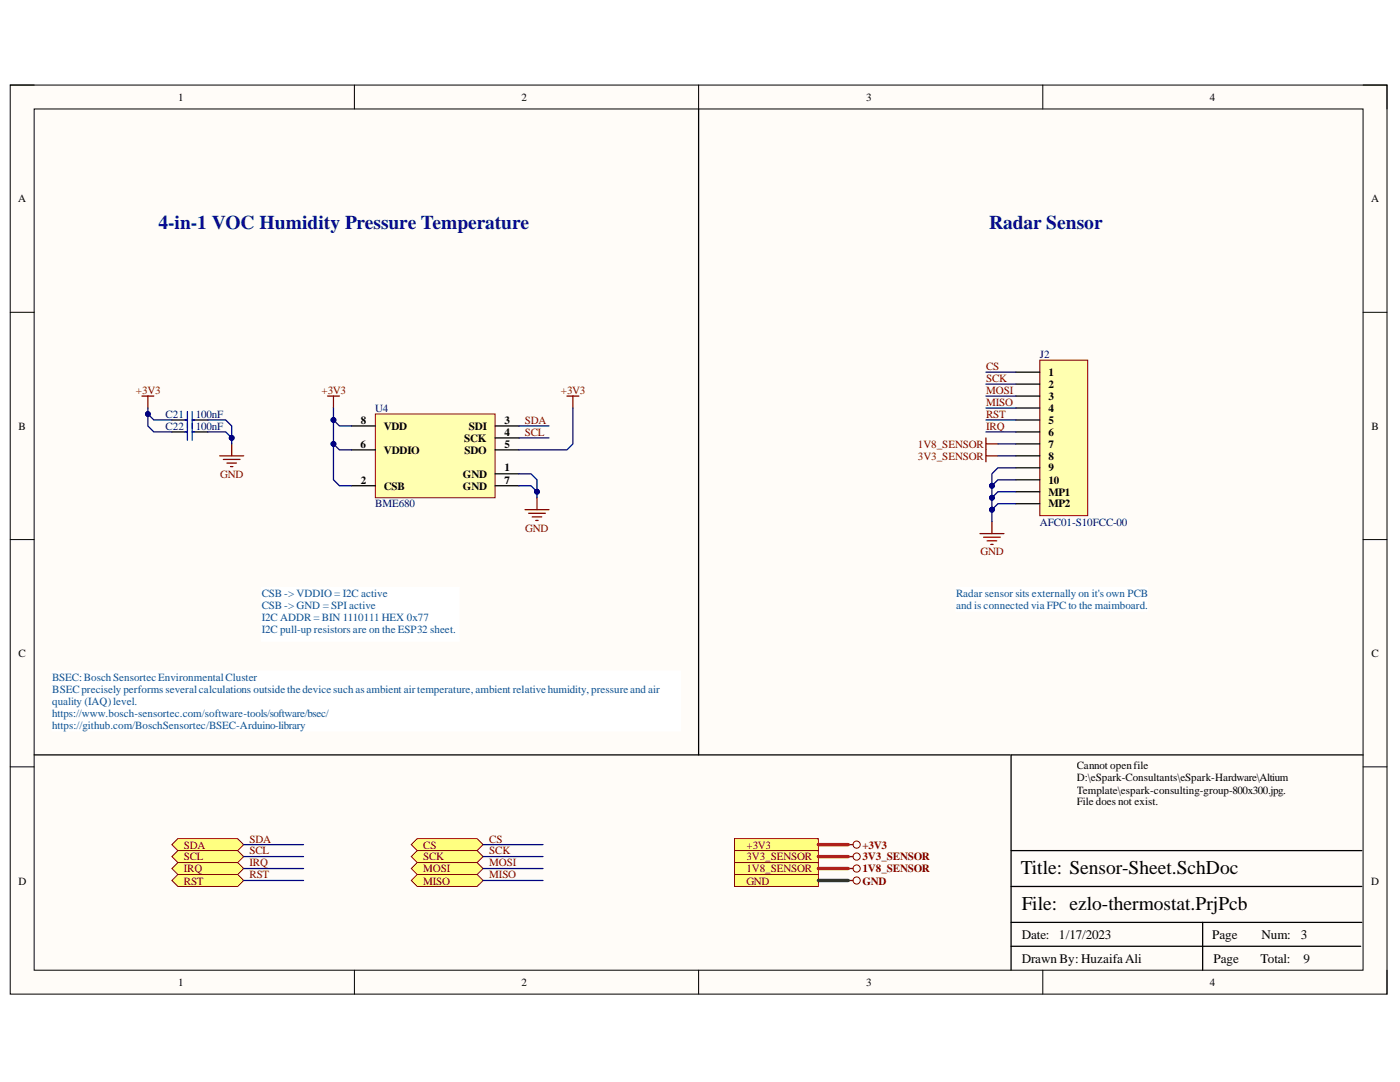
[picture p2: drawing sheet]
<svg xmlns="http://www.w3.org/2000/svg" width="279mm" height="216mm" viewBox="0 0 279 216" stroke-linecap="round" stroke-linejoin="round" font-family="sans-serif">
<path d="M2 17h274.8v181.4h-274.8z" fill-rule="evenodd" fill="#fffcf8"/>
<path d="M2 17h274.8v181.4h-274.8z" fill="none" stroke="#000" stroke-width=".2"/>
<path d="M6.8 21.7h265.2v171.9h-265.2z" fill-rule="evenodd" fill="#fffcf8"/>
<g fill="none" stroke="#000" stroke-width=".2">
<path d="M2 17h4.8M70.7 17v4.7M139.4 17v4.7M208.1 17v4.7M272 17h4.8v4.7M6.8 21.7h265.2v171.9h-265.2zM2 62.3h4.8M272 62.3h4.8M2 107.7h4.8M272 107.7h4.8M2 153h4.8M272 153h4.8"/>
<path d="M70.7 193.6v4.8M139.4 193.6v4.8M208.1 193.6v4.8M276.8 193.6v4.8"/>
</g>
<path d="M272 150.6h-70.2v43M201.8 176.9h70M201.8 169.7h70M201.8 188.8h69.8M201.8 184.1h70M240 184.1v9.5" fill="none" stroke="#000" stroke-width=".25"/>
<path d="M207.5 71.9h9.6v31h-9.6z" fill-rule="evenodd" fill="#ffffb0"/>
<path d="M207.5 71.9h9.6v31h-9.6z" fill="none" stroke="#800000" stroke-width=".2"/>
<path d="M202.7 74.3h4.8M202.7 76.6h4.8M202.7 79h4.8M202.7 81.4h4.8M202.7 83.8h4.8M202.7 86.2h4.8M202.7 88.6h4.8M202.7 91h4.8M202.7 93.3h4.8M202.7 95.7h4.8M202.7 98.1h4.8M202.7 100.5h4.8" fill="none" stroke="#000" stroke-width=".25"/>
<path d="M196.8 87.4v4.8M196.8 88.6h2.4M196.8 91h2.4M195.6 106.5h4.8M196.3 107.2h3.3M197 107.9h1.9M197.7 108.6h.5M198 104.1v2.4" fill="none" stroke="#800000" stroke-width=".25"/>
<path d="M74.9 82.6h23.9v16.7h-23.9z" fill-rule="evenodd" fill="#ffffb0"/>
<path d="M74.9 82.6h23.9v16.7h-23.9z" fill="none" stroke="#800000" stroke-width=".2"/>
<g fill="none" stroke="#000" stroke-width=".25">
<path d="M139.4 21.7v128.9M34.3 83.8h3.1M34.3 86.2h3.1M38.4 83.8h3.1M38.4 86.2h3.1M70.1 96.9h4.8M70.1 85h4.8M70.1 89.8h4.8M98.8 94.5h4.8M98.8 96.9h4.8M98.8 85h4.8M98.8 87.4h4.8"/>
<path d="M98.8 89.8h4.8M6.8 150.6h194.8"/>
</g>
<g fill="none" stroke="#800000" stroke-width=".25">
<path d="M28.3 79h2.4M29.5 79v2.4M65.4 79h2.3M66.5 79v2.4M113.1 79h2.4M114.3 79v2.4M43.9 91h4.7M44.6 91.7h3.3M45.3 92.4h1.9M46 93.1h.5M46.2 88.6v2.4M107.2 99.3v2.4"/>
<path d="M104.8 101.7h4.8M105.5 102.4h3.3M106.2 103.1h1.9M106.9 103.8h.5"/>
</g>
<path d="M36.9 83.8h.5M36.9 86.2h.5M37.4 82.1v5.8M38.4 82.1v5.8M38.4 83.8h.4M38.4 86.2h.4" fill="none" stroke="#00f" stroke-width=".25"/>
<path d="M146.6 167.3h16.7v2.4h-16.7z" fill-rule="evenodd" fill="#ffff80"/>
<path d="M146.6 167.3h16.7v2.4h-16.7z" fill="none" stroke="#800000" stroke-width=".2"/>
<path d="M146.6 169.7h16.7v2.4h-16.7z" fill-rule="evenodd" fill="#ffff80"/>
<path d="M146.6 169.7h16.7v2.4h-16.7z" fill="none" stroke="#800000" stroke-width=".2"/>
<path d="M146.6 172.1h16.7v2.4h-16.7z" fill-rule="evenodd" fill="#ffff80"/>
<g fill="none" stroke="#800000" stroke-width=".2">
<path d="M146.6 172.1h16.7v2.4h-16.7z"/>
<circle cx="171" cy="168.5" r=".72"/>
<circle cx="171" cy="170.9" r=".72"/>
<circle cx="171" cy="173.3" r=".72"/>
</g>
<path d="M169.3 168.5h.9M169.3 170.9h.9M169.3 173.3h.9" fill="none" stroke="#800000" stroke-width=".25"/>
<path d="M146.6 174.5h16.7v2.4h-16.7z" fill-rule="evenodd" fill="#ffff80"/>
<g fill="none" stroke="#800000" stroke-width=".2">
<path d="M146.6 174.5h16.7v2.4h-16.7z"/>
<circle cx="171" cy="175.7" r=".72"/>
</g>
<path d="M169.3 175.7h.9" fill="none" stroke="#800000" stroke-width=".25"/>
<path d="M34.3 168.5l1.2-1.2h11.9l1.2 1.2-1.2 1.2h-11.9z" fill-rule="evenodd" fill="#ffff80"/>
<path d="M34.3 168.5l1.2-1.2h11.9l1.2 1.2-1.2 1.2h-11.9z" fill="none" stroke="#800000" stroke-width=".2"/>
<path d="M34.3 170.9l1.2-1.2h11.9l1.2 1.2-1.2 1.2h-11.9z" fill-rule="evenodd" fill="#ffff80"/>
<path d="M34.3 170.9l1.2-1.2h11.9l1.2 1.2-1.2 1.2h-11.9z" fill="none" stroke="#800000" stroke-width=".2"/>
<path d="M34.3 173.3l1.2-1.2h11.9l1.2 1.2-1.2 1.2h-11.9z" fill-rule="evenodd" fill="#ffff80"/>
<path d="M34.3 173.3l1.2-1.2h11.9l1.2 1.2-1.2 1.2h-11.9z" fill="none" stroke="#800000" stroke-width=".2"/>
<path d="M34.3 175.7l1.2-1.2h11.9l1.2 1.2-1.2 1.2h-11.9z" fill-rule="evenodd" fill="#ffff80"/>
<path d="M34.3 175.7l1.2-1.2h11.9l1.2 1.2-1.2 1.2h-11.9z" fill="none" stroke="#800000" stroke-width=".2"/>
<path d="M82.1 168.5l1.2-1.2h11.9l1.2 1.2-1.2 1.2h-11.9z" fill-rule="evenodd" fill="#ffff80"/>
<path d="M82.1 168.5l1.2-1.2h11.9l1.2 1.2-1.2 1.2h-11.9z" fill="none" stroke="#800000" stroke-width=".2"/>
<path d="M82.1 170.9l1.2-1.2h11.9l1.2 1.2-1.2 1.2h-11.9z" fill-rule="evenodd" fill="#ffff80"/>
<path d="M82.1 170.9l1.2-1.2h11.9l1.2 1.2-1.2 1.2h-11.9z" fill="none" stroke="#800000" stroke-width=".2"/>
<path d="M82.1 173.3l1.2-1.2h11.9l1.2 1.2-1.2 1.2h-11.9z" fill-rule="evenodd" fill="#ffff80"/>
<path d="M82.1 173.3l1.2-1.2h11.9l1.2 1.2-1.2 1.2h-11.9z" fill="none" stroke="#800000" stroke-width=".2"/>
<path d="M82.1 175.7l1.2-1.2h11.9l1.2 1.2-1.2 1.2h-11.9z" fill-rule="evenodd" fill="#ffff80"/>
<path d="M82.1 175.7l1.2-1.2h11.9l1.2 1.2-1.2 1.2h-11.9z" fill="none" stroke="#800000" stroke-width=".2"/>
<path d="M202.7 93.3h-3.5l-1.2 1.2v9.6" fill="none" stroke="#000080" stroke-width=".25"/>
<circle cx="198" cy="96.9" r=".48" fill="#000080"/>
<circle cx="198" cy="96.9" r=".48" fill="none" stroke="#000080" stroke-width=".2"/>
<circle cx="198" cy="99.3" r=".48" fill="#000080"/>
<circle cx="198" cy="99.3" r=".48" fill="none" stroke="#000080" stroke-width=".2"/>
<circle cx="198" cy="101.7" r=".48" fill="#000080"/>
<circle cx="198" cy="101.7" r=".48" fill="none" stroke="#000080" stroke-width=".2"/>
<path d="M202.7 95.7h-3.5l-1.2 1.2" fill="none" stroke="#000080" stroke-width=".25"/>
<circle cx="198" cy="96.9" r=".48" fill="#000080"/>
<circle cx="198" cy="96.9" r=".48" fill="none" stroke="#000080" stroke-width=".2"/>
<path d="M202.7 98.1h-3.5l-1.2 1.2" fill="none" stroke="#000080" stroke-width=".25"/>
<circle cx="198" cy="99.3" r=".48" fill="#000080"/>
<circle cx="198" cy="99.3" r=".48" fill="none" stroke="#000080" stroke-width=".2"/>
<path d="M202.7 100.5h-3.5l-1.2 1.2" fill="none" stroke="#000080" stroke-width=".25"/>
<circle cx="198" cy="101.7" r=".48" fill="#000080"/>
<circle cx="198" cy="101.7" r=".48" fill="none" stroke="#000080" stroke-width=".2"/>
<path d="M196.8 74.3h5.9M196.8 76.6h5.9M196.8 79h5.9M66.5 81.4v7.2l1.2 1.2h2.4M196.8 81.4h5.9M196.8 83.8h5.9M196.8 86.2h5.9M199.2 88.6h3.5M199.2 91h3.5" fill="none" stroke="#000080" stroke-width=".25"/>
<circle cx="66.5" cy="88.6" r=".48" fill="#000080"/>
<circle cx="66.5" cy="88.6" r=".48" fill="none" stroke="#000080" stroke-width=".2"/>
<circle cx="66.5" cy="83.8" r=".48" fill="#000080"/>
<circle cx="66.5" cy="83.8" r=".48" fill="none" stroke="#000080" stroke-width=".2"/>
<path d="M66.5 83.8l1.2 1.2h2.4" fill="none" stroke="#000080" stroke-width=".25"/>
<circle cx="66.5" cy="83.8" r=".48" fill="#000080"/>
<circle cx="66.5" cy="83.8" r=".48" fill="none" stroke="#000080" stroke-width=".2"/>
<path d="M66.5 88.6v7.1l1.2 1.2h2.4" fill="none" stroke="#000080" stroke-width=".25"/>
<circle cx="66.5" cy="88.6" r=".48" fill="#000080"/>
<circle cx="66.5" cy="88.6" r=".48" fill="none" stroke="#000080" stroke-width=".2"/>
<path d="M103.6 94.5h2.4l1.2 1.2v3.6" fill="none" stroke="#000080" stroke-width=".25"/>
<circle cx="107.2" cy="98.1" r=".48" fill="#000080"/>
<circle cx="107.2" cy="98.1" r=".48" fill="none" stroke="#000080" stroke-width=".2"/>
<path d="M103.6 96.9h2.4l1.2 1.2" fill="none" stroke="#000080" stroke-width=".25"/>
<circle cx="107.2" cy="98.1" r=".48" fill="#000080"/>
<circle cx="107.2" cy="98.1" r=".48" fill="none" stroke="#000080" stroke-width=".2"/>
<path d="M29.5 81.4v3.6l1.2 1.2h3.6M103.6 85h6M103.6 87.4h6M114.3 81.4v7.2l-1.2 1.2h-9.5" fill="none" stroke="#000080" stroke-width=".25"/>
<circle cx="29.5" cy="82.6" r=".48" fill="#000080"/>
<circle cx="29.5" cy="82.6" r=".48" fill="none" stroke="#000080" stroke-width=".2"/>
<path d="M29.5 82.6l1.2 1.2h3.6" fill="none" stroke="#000080" stroke-width=".25"/>
<circle cx="29.5" cy="82.6" r=".48" fill="#000080"/>
<circle cx="29.5" cy="82.6" r=".48" fill="none" stroke="#000080" stroke-width=".2"/>
<path d="M41.5 83.8h3.5l1.2 1.2v3.6" fill="none" stroke="#000080" stroke-width=".25"/>
<circle cx="46.2" cy="87.4" r=".48" fill="#000080"/>
<circle cx="46.2" cy="87.4" r=".48" fill="none" stroke="#000080" stroke-width=".2"/>
<path d="M41.5 86.2h3.5l1.2 1.2" fill="none" stroke="#000080" stroke-width=".25"/>
<circle cx="46.2" cy="87.4" r=".48" fill="#000080"/>
<circle cx="46.2" cy="87.4" r=".48" fill="none" stroke="#000080" stroke-width=".2"/>
<path d="M163.3 168.5h6M163.3 170.9h6M163.3 173.3h6" fill="none" stroke="#f00" stroke-width=".68"/>
<path d="M163.3 175.7h6" fill="none" stroke="#274e13" stroke-width=".68"/>
<path d="M48.6 168.5h12M48.6 170.9h12M48.6 173.3h12M48.6 175.7h12M96.4 168.5h12M96.4 170.9h12M96.4 173.3h12M96.4 175.7h12" fill="none" stroke="#000080" stroke-width=".25"/>
<path d="M190.8 117.2h38.2v4.8h-38.2z" fill-rule="evenodd" fill="#fff"/>
<path d="M190.8 117.2h38.2v4.8h-38.2z" fill="none" stroke="#fff" stroke-width=".2"/>
<path d="M52.2 117.2h39.4v10.8h-39.4z" fill-rule="evenodd" fill="#fff"/>
<path d="M52.2 117.2h39.4v10.8h-39.4z" fill="none" stroke="#fff" stroke-width=".2"/>
<path d="M10.4 133.9h125.4v12h-125.4z" fill-rule="evenodd" fill="#fff"/>
<path d="M10.4 133.9h125.4v12h-125.4z" fill="none" stroke="#fff" stroke-width=".2"/>
<g font-size="3.9" fill="#0b0b8e">
<text x="31.6" y="45.8">4-in-1 VOC Humidity Pressure Temperature</text>
<text x="197.4" y="45.8">Radar Sensor</text>
</g>
<g font-size="3.9">
<text x="203.7" y="174.4">Title: Sensor-Sheet.SchDoc</text>
<text x="203.9" y="181.6">File: ezlo-thermostat.PrjPcb</text>
</g>
<g font-size="2.6">
<text x="203.9" y="187.3">Date:</text>
<text x="211.3" y="187.3">1/17/2023</text>
<text x="241.9" y="187.3">Page</text>
<text x="251.7" y="187.3">Num:</text>
<text x="259.6" y="187.3">3</text>
<text x="203.9" y="192.1">Drawn By: HuzaifaAli</text>
<text x="242.2" y="192.1">Page</text>
<text x="251.6" y="192.1">Total:</text>
<text x="260.1" y="192.1">9</text>
</g>
<g font-size="2.2">
<text x="35.6" y="20.1">1</text>
<text x="104.1" y="20.1">2</text>
<text x="172.9" y="20.1">3</text>
<text x="241.4" y="20.1">4</text>
<text x="3.6" y="40.4">A</text>
<text x="273.6" y="40.4">A</text>
<text x="209.2" y="75">1</text>
<text x="209.2" y="77.4">2</text>
<text x="209.2" y="79.8">3</text>
<text x="209.2" y="82.2">4</text>
<text x="3.7" y="85.7">B</text>
<text x="71.9" y="89.3">6</text>
<text x="72" y="84.5">8</text>
<text x="76.6" y="85.7">VDD</text>
<text x="92.6" y="88.2">SCK</text>
<text x="93.6" y="85.7">SDI</text>
<text x="100.7" y="84.5">3</text>
<text x="100.7" y="87">4</text>
<text x="100.7" y="89.3">5</text>
<text x="209.2" y="84.5">5</text>
<text x="209.2" y="87">6</text>
<text x="209.2" y="89.3">7</text>
<text x="273.7" y="85.7">B</text>
<text x="76.6" y="90.5">VDDIO</text>
<text x="92.4" y="95.3">GND</text>
<text x="92.7" y="90.5">SDO</text>
<text x="100.7" y="94.1">1</text>
<text x="209.2" y="91.7">8</text>
<text x="209.2" y="94.1">9</text>
<text x="72" y="96.5">2</text>
<text x="76.6" y="97.7">CSB</text>
<text x="92.4" y="97.7">GND</text>
<text x="100.7" y="96.5">7</text>
<text x="209.2" y="96.5">10</text>
<text x="209.2" y="98.9">MP1</text>
<text x="209.2" y="101.3">MP2</text>
<text x="3.7" y="131.1">C</text>
<text x="273.7" y="131.1">C</text>
<text x="214.9" y="153.5">Cannot openfile</text>
<text x="214.9" y="155.9">D:\eSpark-Consultants\eSpark-Hardware\Altium</text>
<text x="214.9" y="158.3">Template\espark-consulting-group-800x300.jpg.</text>
<text x="214.9" y="160.7">File does not exist.</text>
<text x="3.7" y="176.5">D</text>
<text x="273.6" y="176.5">D</text>
<text x="35.6" y="196.8">1</text>
<text x="104.1" y="196.8">2</text>
<text x="172.9" y="196.8">3</text>
<text x="241.4" y="196.8">4</text>
</g>
<g font-size="2.2" fill="#000080">
<text x="207.5" y="71.4">J2</text>
<text x="33.1" y="83.3">C21</text>
<text x="39.1" y="83.3">100nF</text>
<text x="74.9" y="82.2">U4</text>
<text x="33.1" y="85.7">C22</text>
<text x="39.1" y="85.7">100nF</text>
<text x="74.9" y="101.3">BME680</text>
<text x="207.5" y="104.9">AFC01-S10FCC-00</text>
</g>
<g font-size="2.2" fill="#800000">
<text x="196.8" y="73.8">CS</text>
<text x="196.8" y="76.2">SCK</text>
<text x="27.1" y="78.6">+3V3</text>
<text x="64.2" y="78.6">+3V3</text>
<text x="111.9" y="78.6">+3V3</text>
<text x="196.8" y="78.6">MOSI</text>
<text x="196.8" y="81">MISO</text>
<text x="196.8" y="83.3">RST</text>
<text x="104.7" y="84.5">SDA</text>
<text x="104.7" y="87">SCL</text>
<text x="183.2" y="89.3">1V8_SENSOR</text>
<text x="196.8" y="85.7">IRQ</text>
<text x="44" y="95.3">GND</text>
<text x="183.2" y="91.7">3V3_SENSOR</text>
<text x="104.8" y="106.1">GND</text>
<text x="195.7" y="110.8">GND</text>
<text x="36.7" y="169.3">SDA</text>
<text x="36.7" y="171.7">SCL</text>
<text x="49.8" y="168.1">SDA</text>
<text x="49.8" y="170.5">SCL</text>
<text x="49.8" y="172.9">IRQ</text>
<text x="84.4" y="169.3">CS</text>
<text x="84.4" y="171.7">SCK</text>
<text x="97.6" y="168.1">CS</text>
<text x="97.6" y="170.5">SCK</text>
<text x="97.6" y="172.9">MOSI</text>
<text x="148.9" y="169.3">+3V3</text>
<text x="148.9" y="171.7">3V3_SENSOR</text>
<text x="172.1" y="169.3">+3V3</text>
<text x="172.1" y="171.7">3V3_SENSOR</text>
<text x="36.7" y="174">IRQ</text>
<text x="36.7" y="176.5">RST</text>
<text x="49.8" y="175.2">RST</text>
<text x="84.4" y="174">MOSI</text>
<text x="84.4" y="176.5">MISO</text>
<text x="97.6" y="175.2">MISO</text>
<text x="148.9" y="174">1V8_SENSOR</text>
<text x="148.9" y="176.5">GND</text>
<text x="172.1" y="174">1V8_SENSOR</text>
<text x="172.1" y="176.5">GND</text>
</g>
<g font-size="2.2" fill="#0b5394">
<text x="52.2" y="119.2">CSB -&gt; VDDIO = I2C active</text>
<text x="190.8" y="119.2">Radar sensor sits externally on it's own PCB</text>
<text x="52.2" y="121.5">CSB -&gt; GND = SPIactive</text>
<text x="52.2" y="124">I2C ADDR = BIN 1110111 HEX 0x77</text>
<text x="190.8" y="121.5">and is connected via FPC to the maimboard.</text>
<text x="52.2" y="126.3">I2C pull-up resistors are on the ESP32 sheet.</text>
<text x="10.4" y="135.9">BSEC:BoschSensortec EnvironmentalCluster</text>
<text x="10.4" y="138.2">BSECprecisely performs severalcalculations outsidethedevice suchasambient airtemperature, ambient relativehumidity, pressure and air</text>
<text x="10.4" y="140.7">quality (IAQ)level.</text>
<text x="10.4" y="143.1">https://www.bosch-sensortec.com/software-tools/software/bsec/</text>
<text x="10.4" y="145.4">https://github.com/BoschSensortec/BSEC-Arduino-library</text>
</g>
</svg>
